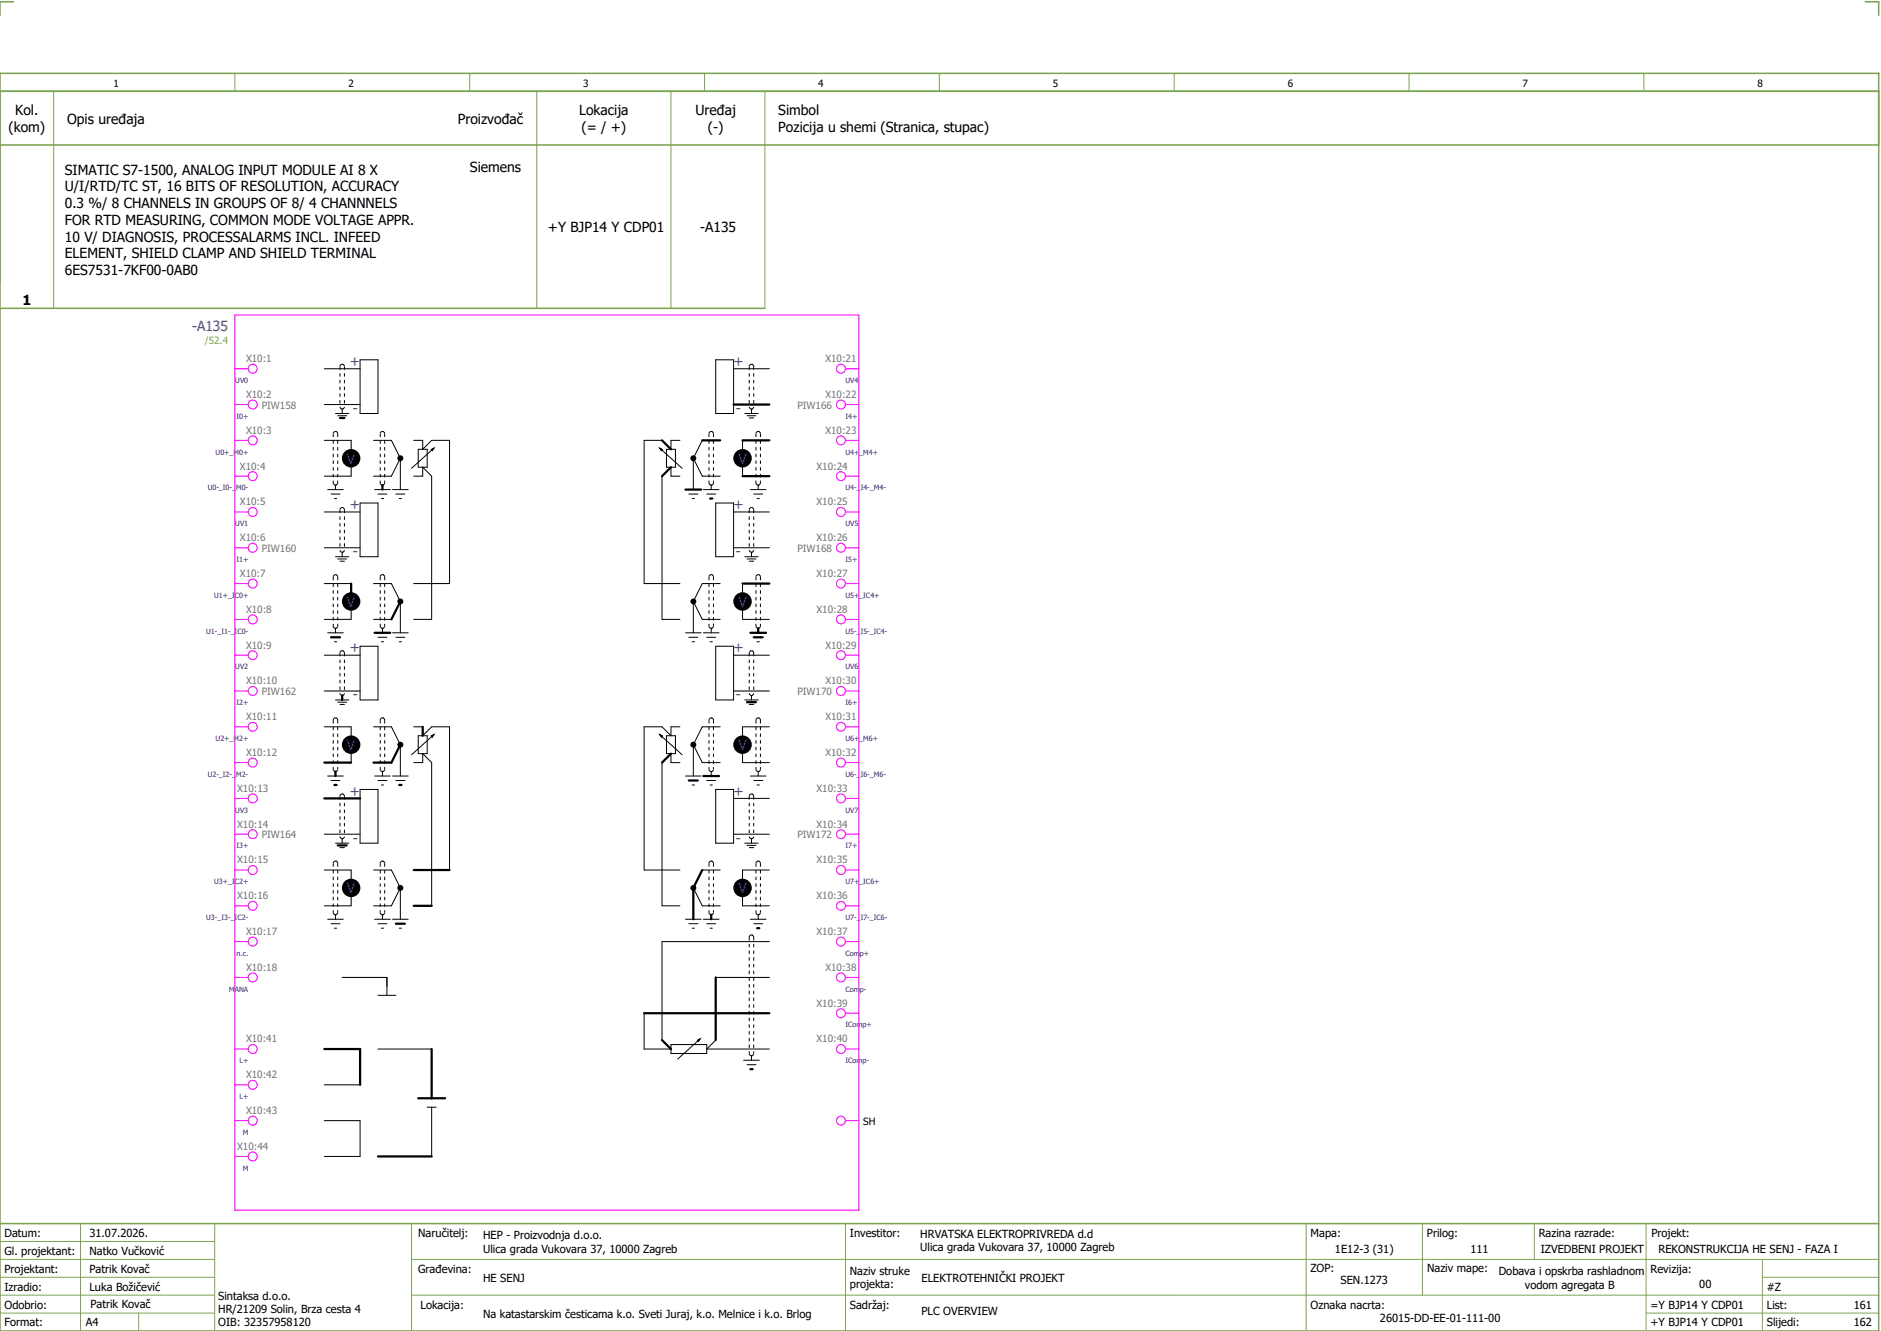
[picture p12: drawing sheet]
<svg xmlns="http://www.w3.org/2000/svg" width="421mm" height="297mm" viewBox="0 0 421 297" stroke-linecap="round" stroke-linejoin="round" font-family="sans-serif">
<path d="M0 16.4h420v281h-420zM3 .4h-3v3M417 .4h3v3M0 20.4h420M0 32.4h420M0 68.9h171M0 273.4h420" fill="none" stroke="#7ca552" stroke-width=".35"/>
<g fill="none" stroke="#7ca552" stroke-width=".22">
<path d="M52.5 16.4v4M105 16.4v4M157.5 16.4v4M210 16.4v4M262.5 16.4v4M315 16.4v4M367.5 16.4v4M12 20.4v48.5M120 20.4v48.5M150 20.4v48.5M171 20.4v48.5M0 277.4h48"/>
<path d="M18 273.4v24M48 273.4v24M92 273.4v24M189 273.4v24M292 273.4v23.8M318 273.4v16M343 273.4v8M368 273.4v23.8M0 281.4h48M0 285.4h47.8M0 293.4h47.8M31 293.4v4"/>
<path d="M47.8 289.4h-47.8M92 281.4h328M92 289.4h328M368 293.4h52M394 285.4h26M394 281.4v15.8"/>
</g>
<g fill="none" stroke="#000" stroke-width=".22">
<path d="M72.5 98.4h6v2M72.5 90.4h8M72.5 82.4h8M75 92.4h3M75.5 92.9h2M76.5 91.4v1M80.5 80.4h4v12h-4zM83.5 98.4h4l2 4M92.5 98.4h2v2l2-2h4v32h-8M148 98.4h-4v32h8M152 98.4h-2v2M157 98.4l-2 4"/>
<path d="M160 80.4h4v12h-4zM164 82.4h8M166 98.4v2M166.5 92.4h3M167 92.9h2M167.5 93.4h1M168 91.4v1M72.5 114.4h8M73.3 109.4h3.4M74 110.4h2M74.8 111.4h.4M75 108.4v1"/>
<path d="M78.5 104.4v2h-6M80.5 112.4h4v12h-4zM83.8 109.4h3.5M84.5 110.4h2M85.3 111.4h.5M87.7 109.4h3.5M88.5 110.4h2M89.2 111.4h.5M89.5 102.4l-2 4h-4M89.5 102.4v7M92.5 106.4h2v-2l2 2v32h-4M93.5 100.4h2v4h-2z"/>
<path d="M96.4 100.5l.6-.4-.4 .6zM96.6 100.5l-4.6 4.1M147.5 100.1l.6 .4-.2 .2zM147.9 100.5l4.6 4.1M148 106.4v32h4M149 100.4h2v4h-2zM150 104.4v2h2M154 110.4h2M154.7 111.4h.6M155 102.4l2 4h4M155 102.4v7M157.2 109.4h3.5"/>
<path d="M158 110.4h2M159 108.4v1M160 112.4h4v12h-4zM164 114.4h8M166 104.4v2M167.8 109.4h3.4M168.5 110.4h2M169.3 111.4h.4M169.5 108.4v1M72.5 130.4h6M72.5 122.4h8M75 124.4h3"/>
<path d="M75.5 124.9h2M76 125.4h1M76.5 123.4v1M78.5 136.4v2h-6M83.5 130.4h4l2 4v7M83.5 138.4h4M155 134.4l2 4h4M155 134.4v7M161 130.4h-4l-2 4M164 122.4h8M166 136.4v2h6M166 130.4v2"/>
<path d="M166.5 124.4h3M167 124.9h2M167.5 125.4h1M168 123.4v1M72.5 154.4h8M72.5 146.4h8M73.3 141.4h3.4M74.8 143.4h.4M75 140.4v1M75 156.4h3M75.5 156.9h2M76 157.4h1"/>
<path d="M80.5 144.4h4v12h-4zM84.5 142.4h2M85.3 143.4h.5M85.5 140.4v1M87.7 141.4h3.5M88.5 142.4h2M89.2 143.4h.5M153.2 141.4h3.6M154 142.4h2M154.7 143.4h.6M157.2 141.4h3.5M158 142.4h2"/>
<path d="M158.7 143.4h.5M159 140.4v1M160 144.4h4v12h-4zM164 154.4h8M164 146.4h8M166.5 156.4h3M167.5 157.4h1M168 155.4v1M169.3 143.4h.4M72.5 162.4h6v2M73.3 173.4h3.4M74 174.4h2"/>
<path d="M78.5 168.4v2M80.5 176.4h4v12h-4zM83.5 162.4h4l2 4v7M83.8 173.4h3.5M84.5 174.4h2M85.3 175.4h.5M85.5 172.4v1M87.7 173.4h3.5M88.5 174.4h2M92.5 162.4h2M92.5 170.4h2v-2l2 2v32M93.5 164.4h2v4h-2z"/>
<path d="M94.5 164.4l2-2h4v32M96.4 164.5l.6-.4-.4 .6zM96.6 164.5l-4.6 4.1M147.5 164.1l.6 .4-.2 .2zM147.9 164.5l4.6 4.1M148 170.4v32h4M149 164.4h2v4h-2zM150 168.4v2h2M152 162.4h-2v2l-2-2h-4v32h8M153.2 173.4h3.6M154.7 175.4h.6M155 166.4l2 4h4"/>
<path d="M155 166.4v7M158 174.4h2M158.7 175.4h.5M159 172.4v1M160 176.4h4v12h-4zM161 162.4h-4l-2 4M164 178.4h8M166 168.4v2h6M167.8 173.4h3.4M168.5 174.4h2M169.3 175.4h.4M169.5 172.4v1"/>
<path d="M172 162.4h-6v2M72.5 194.4h6v2M72.5 186.4h8M75 188.4h3M76 189.4h1M76.5 187.4v1M83.5 194.4h4l2 4M89.5 198.4v7M89.5 198.4l-2 4h-4M155 198.4l2 4h4M157 194.4h4M164 186.4h8"/>
<path d="M166.5 188.4h3M167 188.9h2M167.5 189.4h1M168 187.4v1M172 194.4h-6v2M73.3 205.4h3.4M74 206.4h2M74.8 207.4h.4M75 204.4v1M76.5 218.4h10v4M78.5 200.4v2h-6M83.8 205.4h3.5"/>
<path d="M84.5 206.4h2M85.3 207.4h.5M85.5 204.4v1M87.7 205.4h3.5M89.2 207.4h.5M153.2 205.4h3.6M154 206.4h2M154.7 207.4h.6M157.2 205.4h3.5M158 206.4h2M158.7 207.4h.5M160 218.4h12"/>
<path d="M166 200.4v2h6M167.8 205.4h3.4M168.5 206.4h2M169.5 204.4v1M172 210.4h-24v22M84.5 222.4h4M84.5 234.4h12M144 226.4v8h6M150 233.4h8v2h-8zM155.9 232.5l.6-.4-.4 .6zM156.1 232.5l-4.6 4.1M160 232.4l-2 2h14"/>
<path d="M166.3 236.9h3.4M167 237.9h2M168 235.9v1M72.5 250.4h8v8h-8M72.5 242.4h8M95.5 247.4h2M96.5 247.4v11"/>
</g>
<g fill="#000">
<circle cx="78.5" cy="102.4" r="2.07"/>
<circle cx="89.5" cy="102.4" r=".67"/>
<circle cx="155" cy="102.4" r=".67"/>
<circle cx="166" cy="102.4" r="2.07"/>
<circle cx="78.5" cy="134.4" r="2.07"/>
<circle cx="89.5" cy="134.4" r=".67"/>
<circle cx="155" cy="134.4" r=".67"/>
<circle cx="166" cy="134.4" r="2.07"/>
<circle cx="78.5" cy="166.4" r="2.07"/>
<circle cx="89.5" cy="166.4" r=".67"/>
<circle cx="155" cy="166.4" r=".67"/>
<circle cx="166" cy="166.4" r="2.07"/>
<circle cx="78.5" cy="198.4" r="2.07"/>
<circle cx="89.5" cy="198.4" r=".67"/>
<circle cx="155" cy="198.4" r=".67"/>
<circle cx="166" cy="198.4" r="2.07"/>
</g>
<g fill="none" stroke="#000" stroke-width=".5">
<path d="M76 93.4h1M148 98.4l2 2M157 98.4h4M164 90.4h8M166 98.4h6M85.5 108.4v1M150 104.4l-2 2M153.2 109.4h3.6M158.7 111.4h.5M166 106.4h6M78.5 130.4v2M89.5 134.4l-2 4"/>
<path d="M166 130.4h6M74 142.4h2M76.5 155.4v1M83.8 141.4h3.5M167 156.9h2M167.8 141.4h3.4M168.5 142.4h2M169.5 140.4v1M72.5 170.4h6M72.5 178.4h8M74.8 175.4h.4M75 172.4v1"/>
<path d="M89.2 175.4h.5M89.5 166.4l-2 4h-4M94.5 162.4v2M150 168.4l-2 2M154 174.4h2M157.2 173.4h3.5M75.5 188.9h2M92.5 194.4h8M157 194.4l-2 4v7M88.5 206.4h2M92.5 202.4h4M159 204.4v1"/>
<path d="M160 218.4v14M169.3 207.4h.4M72.5 234.4h8v8M96.5 234.4v11M144 226.4h28M148 232.4l2 2M167.8 238.9h.4M84.5 258.4h12M93.5 245.4h6"/>
</g>
<g fill="none" stroke="#000" stroke-width=".22" stroke-dasharray=".8 .8" stroke-linecap="butt">
<path d="M74.5 96.9v11M75 96.4l-.4 .2-.1 .3M75.5 96.9v11M75.5 96.9l-.1-.3-.4-.2M76 81.9v9M76 90.9l.2 .4 .3 .1M76.5 91.4l.3-.1 .2-.4M76.5 81.4l-.4 .2-.1 .3M77 81.9v9M77 81.9l-.1-.3-.4-.2M85 96.9v11M85.5 96.4l-.3 .1-.2 .4"/>
<path d="M86 96.9v11M86 96.9l-.1-.3-.4-.2M158.5 96.9v11M159 96.4l-.4 .2-.1 .3M159.5 96.9v11M159.5 96.9l-.1-.3-.4-.2M167.5 81.9v9M167.5 90.9l.2 .4 .3 .1M168 91.4l.3-.1 .2-.4M168 81.4l-.4 .2-.1 .3M168.5 81.9v9M168.5 81.9l-.1-.3-.4-.2"/>
<path d="M169 96.9v11M169.5 96.4l-.4 .2-.1 .3M170 96.9v11M170 96.9l-.1-.3-.4-.2M74.5 107.9l.2 .4 .3 .1M75 108.4l.3-.1 .2-.4M76 113.9v9M76.5 113.4l-.4 .2-.1 .3M77 113.9v9M77 113.9l-.1-.3-.4-.2M85 107.9l.2 .4 .3 .1M85.5 108.4l.3-.1 .2-.4"/>
<path d="M158.5 107.9l.2 .4 .3 .1M159 108.4l.3-.1 .2-.4M167.5 113.9v9M168 113.4l-.4 .2-.1 .3M168.5 113.9v9M168.5 113.9l-.1-.3-.4-.2M169 107.9l.2 .4 .3 .1M169.5 108.4l.3-.1 .2-.4M74.5 128.9v11M74.5 139.9l.1 .2 .4 .3M75 128.4l-.4 .2-.1 .3M75.5 128.9v11"/>
<path d="M75.5 128.9l-.1-.3-.4-.2M76 122.9l.1 .2 .4 .3M76.5 123.4l.3-.1 .2-.4M85 128.9v11M85 139.9l.2 .4 .3 .1M85.5 128.4l-.3 .1-.2 .4M86 128.9v11M86 128.9l-.1-.3-.4-.2M158.5 128.9v11M158.5 139.9l.2 .4 .3 .1M159 128.4l-.4 .2-.1 .3M159.5 128.9v11"/>
<path d="M159.5 128.9l-.1-.3-.4-.2M167.5 122.9l.1 .2 .4 .3M168 123.4l.3-.1 .2-.4M169 128.9v11M169 139.9l.1 .2 .4 .3M169.5 128.4l-.4 .2-.1 .3M170 128.9v11M170 128.9l-.1-.3-.4-.2M75 140.4l.3-.1 .2-.4M76 145.9v9M76 154.9l.1 .2 .4 .3M76.5 155.4l.4-.3 .1-.2"/>
<path d="M76.5 145.4l-.4 .2-.1 .3M77 145.9v9M77 145.9l-.1-.3-.4-.2M85.5 140.4l.3-.1 .2-.4M159 140.4l.4-.3 .1-.2M167.5 145.9v9M167.5 154.9l.1 .2 .4 .3M168 155.4l.4-.3 .1-.2M168 145.4l-.4 .2-.1 .3M168.5 145.9v9M168.5 145.9l-.1-.3-.4-.2M169.5 140.4l.3-.1 .2-.4"/>
<path d="M74.5 160.9v11M74.5 171.9l.1 .2 .4 .3M75 172.4l.4-.3 .1-.2M75 160.4l-.4 .2-.1 .3M75.5 160.9v11M75.5 160.9l-.1-.3-.4-.2M76 177.9v9M76.5 177.4l-.4 .2-.1 .3M77 177.9v9M77 177.9l-.1-.3-.4-.2M85 160.9v11M85 171.9l.2 .4 .3 .1"/>
<path d="M85.5 172.4l.4-.3 .1-.2M85.5 160.4l-.3 .1-.2 .4M86 160.9v11M86 160.9l-.1-.3-.4-.2M158.5 160.9v11M158.5 171.9l.1 .2 .4 .3M159 172.4l.4-.3 .1-.2M159 160.4l-.4 .2-.1 .3M159.5 160.9v11M159.5 160.9l-.1-.3-.4-.2M167.5 177.9v9M168 177.4l-.4 .2-.1 .3"/>
<path d="M168.5 177.9v9M168.5 177.9l-.1-.3-.4-.2M169 160.9v11M169 171.9l.1 .2 .4 .3M169.5 172.4l.4-.3 .1-.2M169.5 160.4l-.4 .2-.1 .3M170 160.9v11M170 160.9l-.1-.3-.4-.2M74.5 192.9v11M75 192.4l-.4 .2-.1 .3M75.5 192.9v11M75.5 192.9l-.2-.4-.3-.1"/>
<path d="M76 186.9l.2 .4 .3 .1M76.5 187.4l.3-.1 .2-.4M85 192.9v11M85.5 192.4l-.3 .1-.2 .4M86 192.9v11M86 192.9l-.2-.4-.3-.1M158.5 192.9v11M159 192.4l-.3 .1-.2 .4M159.5 192.9v11M159.5 192.9l-.1-.3-.4-.2M167.5 186.9l.2 .4 .3 .1M168 187.4l.3-.1 .2-.4"/>
<path d="M169 192.9v11M169.5 192.4l-.4 .2-.1 .3M170 192.9v11M170 192.9l-.2-.4-.3-.1M74.5 203.9l.1 .2 .4 .3M75 204.4l.3-.1 .2-.4M85 203.9l.2 .4 .3 .1M85.5 204.4l.3-.1 .2-.4M158.5 203.9l.2 .4 .3 .1M159 204.4l.4-.3 .1-.2M167.5 209.4v26M168 208.9l-.4 .2-.1 .3"/>
<path d="M168.5 209.4v26M168.5 209.4l-.1-.3-.4-.2M169 203.9l.1 .2 .4 .3M169.5 204.4l.3-.1 .2-.4M167.5 235.4l.1 .2 .4 .3M168 235.9l.4-.3 .1-.2"/>
</g>
<path d="M96.4 100.5l.6-.4-.4 .6zM147.5 100.1l.6 .4-.2 .2zM96.4 164.5l.6-.4-.4 .6zM147.5 164.1l.6 .4-.2 .2zM155.9 232.5l.6-.4-.4 .6z" fill="#000" stroke="#000" stroke-width=".22"/>
<g fill="none" stroke="#f0f" stroke-width=".25">
<path d="M52.5 70.4h139.5v200h-139.5zM52.5 98.4h3M52.5 90.4h3M52.5 82.4h3M189 98.4h3M189 90.4h3M189 82.4h3M52.5 106.4h3M52.5 114.4h3M189 106.4h3M189 114.4h3M52.5 130.4h3"/>
<path d="M52.5 138.4h3M52.5 122.4h3M189 130.4h3M189 138.4h3M189 122.4h3M52.5 146.4h3M52.5 154.4h3M189 146.4h3M189 154.4h3M52.5 162.4h3M52.5 170.4h3M52.5 178.4h3"/>
<path d="M189 162.4h3M189 170.4h3M189 178.4h3M52.5 194.4h3M52.5 186.4h3M189 194.4h3M189 186.4h3M52.5 202.4h3M52.5 218.4h3M52.5 210.4h3M189 202.4h3M189 218.4h3"/>
<path d="M189 210.4h3M52.5 234.4h3M189 234.4h3M189 226.4h3M52.5 250.4h3M52.5 258.4h3M52.5 242.4h3M189 250.4h3"/>
<circle cx="56.5" cy="98.4" r="1"/>
<circle cx="56.5" cy="90.4" r="1"/>
<circle cx="56.5" cy="82.4" r="1"/>
<circle cx="188" cy="98.4" r="1"/>
<circle cx="188" cy="90.4" r="1"/>
<circle cx="188" cy="82.4" r="1"/>
<circle cx="56.5" cy="114.4" r="1"/>
<circle cx="56.5" cy="106.4" r="1"/>
<circle cx="188" cy="114.4" r="1"/>
<circle cx="188" cy="106.4" r="1"/>
<circle cx="56.5" cy="122.4" r="1"/>
<circle cx="56.5" cy="130.4" r="1"/>
<circle cx="56.5" cy="138.4" r="1"/>
<circle cx="188" cy="122.4" r="1"/>
<circle cx="188" cy="130.4" r="1"/>
<circle cx="188" cy="138.4" r="1"/>
<circle cx="56.5" cy="154.4" r="1"/>
<circle cx="56.5" cy="146.4" r="1"/>
<circle cx="188" cy="154.4" r="1"/>
<circle cx="188" cy="146.4" r="1"/>
<circle cx="56.5" cy="170.4" r="1"/>
<circle cx="56.5" cy="162.4" r="1"/>
<circle cx="56.5" cy="178.4" r="1"/>
<circle cx="188" cy="170.4" r="1"/>
<circle cx="188" cy="162.4" r="1"/>
<circle cx="188" cy="178.4" r="1"/>
<circle cx="56.5" cy="186.4" r="1"/>
<circle cx="56.5" cy="194.4" r="1"/>
<circle cx="188" cy="186.4" r="1"/>
<circle cx="188" cy="194.4" r="1"/>
<circle cx="56.5" cy="218.4" r="1"/>
<circle cx="56.5" cy="210.4" r="1"/>
<circle cx="56.5" cy="202.4" r="1"/>
<circle cx="188" cy="218.4" r="1"/>
<circle cx="188" cy="210.4" r="1"/>
<circle cx="188" cy="202.4" r="1"/>
<circle cx="56.5" cy="234.4" r="1"/>
<circle cx="188" cy="234.4" r="1"/>
<circle cx="188" cy="226.4" r="1"/>
<circle cx="56.5" cy="250.4" r="1"/>
<circle cx="56.5" cy="258.4" r="1"/>
<circle cx="56.5" cy="242.4" r="1"/>
<circle cx="188" cy="250.4" r="1"/>
</g>
<g font-size="3.1">
<text x="1.9" y="29.5">(kom)</text>
<text x="3.4" y="25.8">Kol.</text>
<text x="15" y="27.6">Opis uređaja</text>
<text x="102.3" y="27.6">Proizvođač</text>
<text x="129.5" y="25.8">Lokacija</text>
<text x="130" y="29.5">(= / +)</text>
<text x="155.5" y="25.8">Uređaj</text>
<text x="158.2" y="29.5">(-)</text>
<text x="174" y="25.8">Simbol</text>
<text x="174" y="29.5">Pozicija u shemi (Stranica, stupac)</text>
<text x="14.5" y="39">SIMATIC S7-1500, ANALOG INPUT MODULE AI 8 X</text>
<text x="105.1" y="38.5">Siemens</text>
<text x="14.5" y="42.8">U/I/RTD/TC ST, 16 BITS OF RESOLUTION, ACCURACY</text>
<text x="14.5" y="46.5">0.3 %/ 8 CHANNELS IN GROUPS OF 8/ 4 CHANNNELS</text>
<text x="14.5" y="50.3">FOR RTD MEASURING, COMMON MODE VOLTAGE APPR.</text>
<text x="122.5" y="51.8">+Y BJP14 Y CDP01</text>
<text x="156.5" y="51.8">-A135</text>
<text x="14.5" y="54">10 V/ DIAGNOSIS, PROCESSALARMS INCL. INFEED</text>
<text x="14.5" y="57.8">ELEMENT, SHIELD CLAMP AND SHIELD TERMINAL</text>
<text x="14.5" y="61.5">6ES7531-7KF00-0AB0</text>
<text x="5" y="68.3">1</text>
</g>
<g font-size="3.1" fill="#00f">
<text x="42.9" y="74">-A135</text>
<text x="78.2" y="81.8">+</text>
<text x="164" y="81.8">+</text>
<text x="78.9" y="92.3">-</text>
<text x="164.5" y="92.3">-</text>
<text x="77.6" y="103.6">V</text>
<text x="165.1" y="103.6">V</text>
<text x="78.2" y="113.8">+</text>
<text x="164" y="113.8">+</text>
<text x="78.9" y="124.3">-</text>
<text x="164.5" y="124.3">-</text>
<text x="77.6" y="135.6">V</text>
<text x="165.1" y="135.6">V</text>
<text x="78.2" y="145.8">+</text>
<text x="164" y="145.8">+</text>
<text x="78.9" y="156.3">-</text>
<text x="164.5" y="156.3">-</text>
<text x="77.6" y="167.6">V</text>
<text x="165.1" y="167.6">V</text>
<text x="78.2" y="177.8">+</text>
<text x="164" y="177.8">+</text>
<text x="78.9" y="188.3">-</text>
<text x="164.5" y="188.3">-</text>
<text x="77.6" y="199.6">V</text>
<text x="165.1" y="199.6">V</text>
</g>
<g font-size="2.5">
<text x="1" y="276.4">Datum:</text>
<text x="1" y="280.4">Gl. projektant:</text>
<text x="20" y="276.4">31.07.2026.</text>
<text x="20" y="280.4">Natko Vučković</text>
<text x="93.5" y="276.4">Naručitelj:</text>
<text x="108" y="276.9">HEP - Proizvodnja d.o.o.</text>
<text x="108" y="279.9">Ulica grada Vukovara 37, 10000 Zagreb</text>
<text x="190" y="276.4">Investitor:</text>
<text x="205.7" y="276.6">HRVATSKA ELEKTROPRIVREDA d.d</text>
<text x="205.7" y="279.6">Ulica grada Vukovara 37, 10000 Zagreb</text>
<text x="293" y="276.4">Mapa:</text>
<text x="298.4" y="279.9">1E12-3 (31)</text>
<text x="319" y="276.4">Prilog:</text>
<text x="328.7" y="279.9">111</text>
<text x="344" y="276.4">Razina razrade:</text>
<text x="344.4" y="279.9">IZVEDBENI PROJEKT</text>
<text x="369.2" y="276.3">Projekt:</text>
<text x="370.8" y="279.9">REKONSTRUKCIJA HE SENJ - FAZA I</text>
<text x="1" y="284.4">Projektant:</text>
<text x="20" y="284.4">Patrik Kovač</text>
<text x="93.5" y="284.4">Građevina:</text>
<text x="108" y="286.4">HE SENJ</text>
<text x="190" y="284.9">Naziv struke</text>
<text x="190" y="287.9">projekta:</text>
<text x="206" y="286.5">ELEKTROTEHNIČKI PROJEKT</text>
<text x="293" y="284.3">ZOP:</text>
<text x="299.7" y="286.9">SEN.1273</text>
<text x="319" y="284.3">Naziv mape:</text>
<text x="335.1" y="285">Dobava i opskrba rashladnom</text>
<text x="340.9" y="288">vodom agregata B</text>
<text x="369" y="284.4">Revizija:</text>
<text x="379.9" y="287.9">00</text>
<text x="1" y="288.4">Izradio:</text>
<text x="1" y="292.4">Odobrio:</text>
<text x="20" y="288.4">Luka Božičević</text>
<text x="20.2" y="292.3">Patrik Kovač</text>
<text x="48.8" y="290.4">Sintaksa d.o.o.</text>
<text x="48.8" y="293.4">HR/21209 Solin, Brza cesta 4</text>
<text x="94" y="292.4">Lokacija:</text>
<text x="190" y="292.4">Sadržaj:</text>
<text x="206" y="293.9">PLC OVERVIEW</text>
<text x="293" y="292.4">Oznaka nacrta:</text>
<text x="369" y="292.4">=Y BJP14 Y CDP01</text>
<text x="395" y="292.4">List:</text>
<text x="395" y="288.4">#Z</text>
<text x="414.4" y="292.4">161</text>
<text x="1" y="296.4">Format:</text>
<text x="19.2" y="296.4">A4</text>
<text x="48.8" y="296.4">OIB: 32357958120</text>
<text x="108" y="294.4">Na katastarskim česticama k.o. Sveti Juraj, k.o. Melnice i k.o. Brlog</text>
<text x="308.5" y="295.4">26015-DD-EE-01-111-00</text>
<text x="369" y="296.4">+Y BJP14 Y CDP01</text>
<text x="395" y="296.4">Slijedi:</text>
<text x="414.4" y="296.4">162</text>
</g>
<g font-size="2.2">
<text x="25.4" y="19.4">1</text>
<text x="77.9" y="19.4">2</text>
<text x="130.4" y="19.4">3</text>
<text x="182.9" y="19.4">4</text>
<text x="235.4" y="19.4">5</text>
<text x="287.9" y="19.4">6</text>
<text x="340.4" y="19.4">7</text>
<text x="392.9" y="19.4">8</text>
<text x="193" y="251.3">SH</text>
</g>
<text font-size="2.2" fill="#7ca552" x="45.8" y="76.9">/52.4</text>
<g font-size="2.2" fill="#767676">
<text x="55" y="80.9">X10:1</text>
<text x="184.5" y="80.9">X10:21</text>
<text x="55" y="88.9">X10:2</text>
<text x="184.5" y="88.9">X10:22</text>
<text x="58.5" y="91.3">PIW158</text>
<text x="178.3" y="91.3">PIW166</text>
<text x="55" y="96.9">X10:3</text>
<text x="184.5" y="96.9">X10:23</text>
<text x="53.6" y="104.9">X10:4</text>
<text x="182.5" y="104.9">X10:24</text>
<text x="53.6" y="112.9">X10:5</text>
<text x="182.5" y="112.9">X10:25</text>
<text x="53.6" y="120.9">X10:6</text>
<text x="58.5" y="123.3">PIW160</text>
<text x="178.3" y="123.3">PIW168</text>
<text x="182.5" y="120.9">X10:26</text>
<text x="53.6" y="128.9">X10:7</text>
<text x="182.5" y="128.9">X10:27</text>
<text x="55" y="136.9">X10:8</text>
<text x="182.5" y="136.9">X10:28</text>
<text x="55" y="144.9">X10:9</text>
<text x="184.5" y="144.9">X10:29</text>
<text x="55" y="152.9">X10:10</text>
<text x="58.5" y="155.3">PIW162</text>
<text x="178.3" y="155.3">PIW170</text>
<text x="184.5" y="152.9">X10:30</text>
<text x="55" y="160.9">X10:11</text>
<text x="184.5" y="160.9">X10:31</text>
<text x="55" y="168.9">X10:12</text>
<text x="184.5" y="168.9">X10:32</text>
<text x="53" y="176.9">X10:13</text>
<text x="182.5" y="176.9">X10:33</text>
<text x="53" y="184.9">X10:14</text>
<text x="182.5" y="184.9">X10:34</text>
<text x="58.5" y="187.3">PIW164</text>
<text x="178.3" y="187.3">PIW172</text>
<text x="53" y="192.9">X10:15</text>
<text x="182.5" y="192.9">X10:35</text>
<text x="53" y="200.9">X10:16</text>
<text x="182.5" y="200.9">X10:36</text>
<text x="55" y="208.9">X10:17</text>
<text x="182.5" y="208.9">X10:37</text>
<text x="55" y="216.9">X10:18</text>
<text x="184.5" y="216.9">X10:38</text>
<text x="182.5" y="224.9">X10:39</text>
<text x="55" y="232.9">X10:41</text>
<text x="182.5" y="232.9">X10:40</text>
<text x="55" y="240.9">X10:42</text>
<text x="55" y="248.9">X10:43</text>
<text x="53" y="256.9">X10:44</text>
</g>
<g font-size="1.6" fill="#00f">
<text x="52.6" y="85.6">UV0</text>
<text x="189" y="85.6">UV4</text>
<text x="52.8" y="93.6">I0+</text>
<text x="189" y="93.6">I4+</text>
<text x="48.2" y="101.6">U0+_M0+</text>
<text x="189" y="101.6">U4+_M4+</text>
<text x="46.4" y="109.6">U0-_I0-_M0-</text>
<text x="189" y="109.6">U4-_I4-_M4-</text>
<text x="52.6" y="117.6">UV1</text>
<text x="189" y="117.6">UV5</text>
<text x="52.8" y="125.6">I1+</text>
<text x="189" y="125.6">I5+</text>
<text x="47.9" y="133.6">U1+_IC0+</text>
<text x="189" y="133.6">U5+_IC4+</text>
<text x="46.1" y="141.6">U1-_I1-_IC0-</text>
<text x="189" y="141.6">U5-_I5-_IC4-</text>
<text x="52.6" y="149.6">UV2</text>
<text x="189" y="149.6">UV6</text>
<text x="52.8" y="157.6">I2+</text>
<text x="189" y="157.6">I6+</text>
<text x="48.2" y="165.6">U2+_M2+</text>
<text x="189" y="165.6">U6+_M6+</text>
<text x="46.4" y="173.6">U2-_I2-_M2-</text>
<text x="189" y="173.6">U6-_I6-_M6-</text>
<text x="52.6" y="181.6">UV3</text>
<text x="189" y="181.6">UV7</text>
<text x="52.8" y="189.6">I3+</text>
<text x="189" y="189.6">I7+</text>
<text x="47.9" y="197.6">U3+_IC2+</text>
<text x="189" y="197.6">U7+_IC6+</text>
<text x="46.1" y="205.6">U3-_I3-_IC2-</text>
<text x="189" y="205.6">U7-_I7-_IC6-</text>
<text x="52.9" y="213.6">n.c.</text>
<text x="189" y="213.6">Comp+</text>
<text x="51.2" y="221.6">MANA</text>
<text x="189" y="221.6">Comp-</text>
<text x="189" y="229.6">IComp+</text>
<text x="53.5" y="237.6">L+</text>
<text x="189" y="237.6">IComp-</text>
<text x="53.5" y="245.6">L+</text>
<text x="54.3" y="253.6">M</text>
<text x="54.3" y="261.6">M</text>
</g>
</svg>
